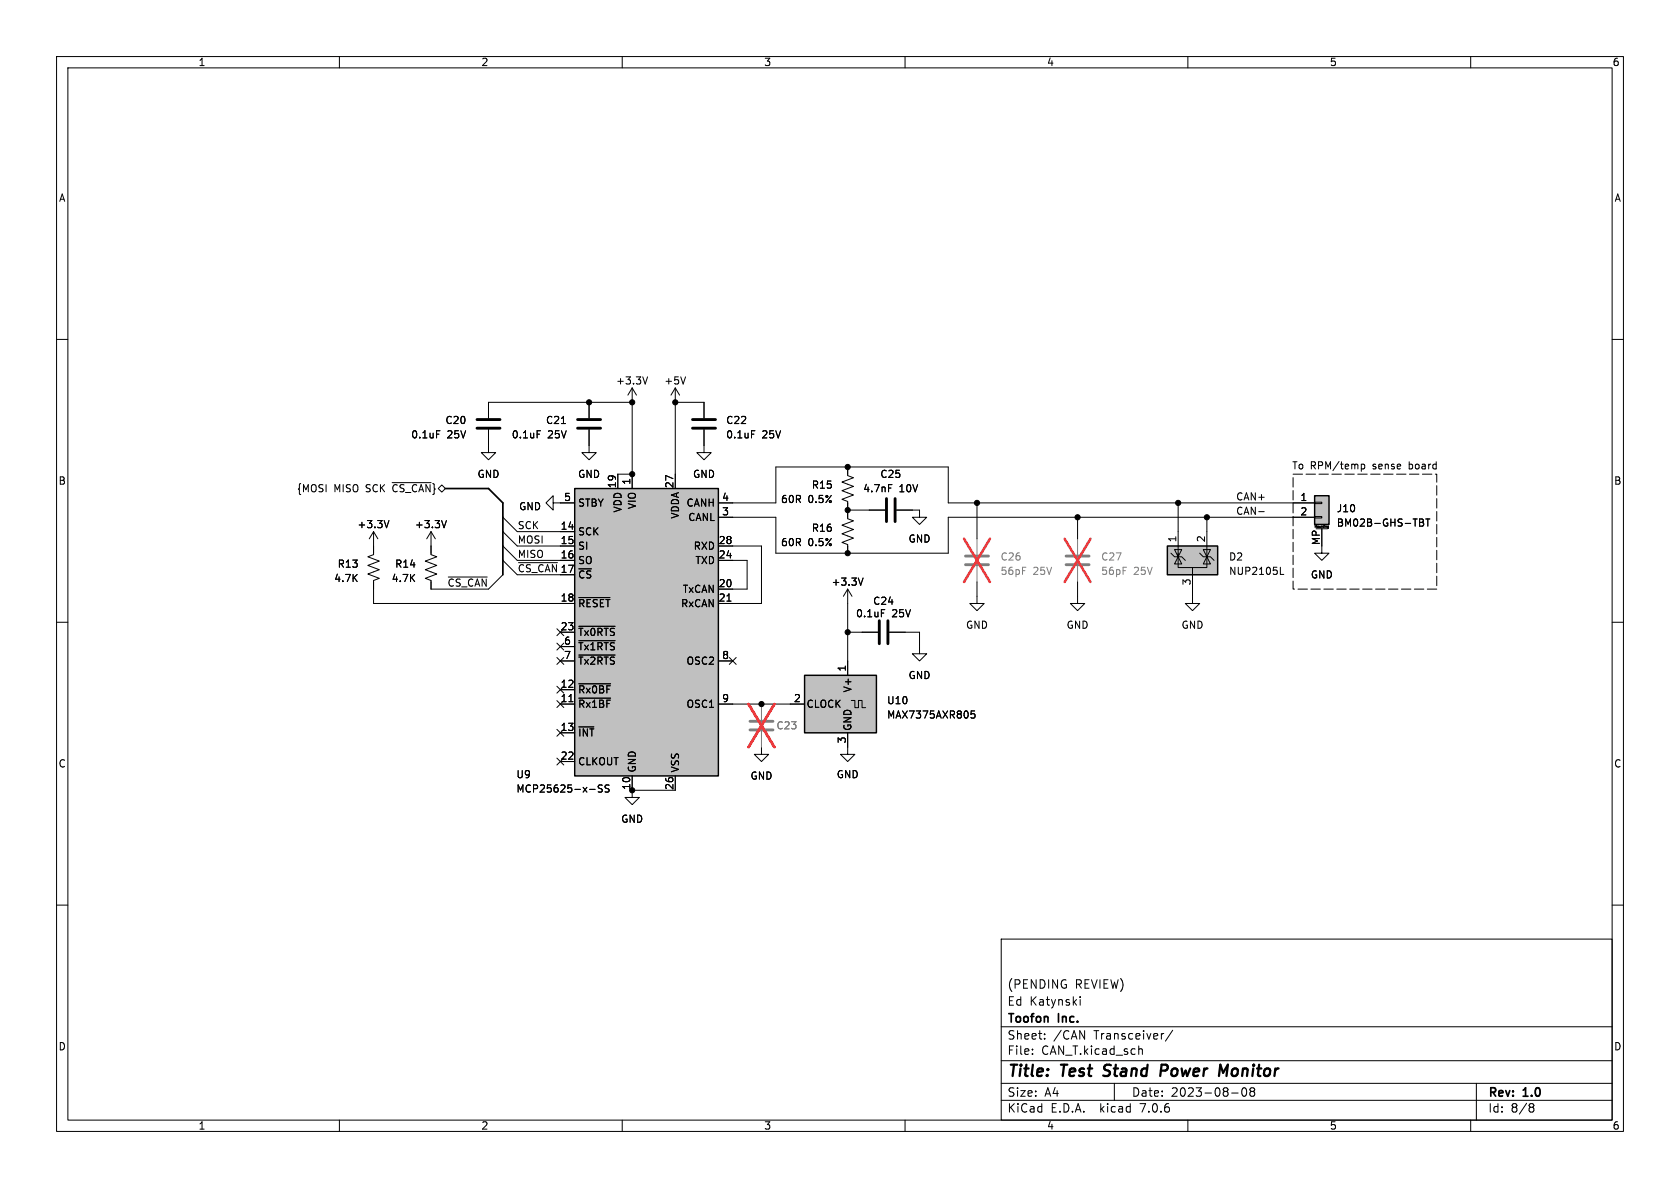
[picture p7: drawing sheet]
<svg xmlns="http://www.w3.org/2000/svg" width="297mm" height="210mm" viewBox="0 0 297 210" stroke-linecap="round" stroke-linejoin="round" font-family="sans-serif">
<g fill="none" stroke="#000" stroke-width=".18">
<path d="M10 10h277v190h-277zM12 12h273v186h-273zM60 10v2M110 10v2M160 10v2M210 10v2M260 10v2M10 60h2M285 60h2M77.2 76.1h.6M86.4 75.9v4.1h-1.3l1.3 1.3 1.2-1.3h-1.2M95 76.1h.6"/>
<path d="M99.3 74.9h.7M104.1 75.9v4.1h-1.2l1.2 1.3 1.3-1.3h-1.3M104.1 71.1v2.8M111.8 71.1h-25.4v2.8M111.8 68.6l-.8 1.3M111.8 68.6v17.8M111.8 68.6l.7 1.3M114.5 66.6l-.4 1.3M119.4 68.6l-.8 1.3M119.4 68.6v17.8M119.4 68.6l.7 1.3M119.4 71.1h5.1v2.8"/>
<path d="M121.2 66.6l-.4 1.3M124.5 75.9v4.1h1.2l-1.2 1.3-1.3-1.3h1.3M132.9 76.1h.6M66 94v4l-1 .4 2.1 .8-2.1 .7 2.1 .8-2.1 .8 2.1 .7-1.1 .4v4.1h35.6M66 94l-.7 1.3M66 94l.8 1.3M68.8 92l-.5 1.3M69.3 85.3h6.9M76.2 94v4l1 .4-2 .8 2 .7-2 .8 2 .8-2 .7 1 .4v1.5h10.2l2.5-2.5M76.2 94l.8 1.3M76.2 94l-.8 1.3M78.9 92l-.4 1.3"/>
<path d="M88.9 91.4l2.5 2.6h10.2M88.9 94l2.5 2.5h10.2M88.9 96.5l2.5 2.6h10.2M88.9 99.1l2.5 2.5h10.2M91.7 99.5h6.8M97.8 88.9v1.3l-1.3-1.3 1.3-1.3v1.3h3.8M111.8 83.8h-2.6v2.6M127 88.9h10.2v-6.3h30.4v6.3h64.8M127 91.4h10.2v6.4h30.4v-6.4h64.8M127 96.5h7.6v10.2h-7.6M127 99.1h5.1v5h-5.1M149.9 82.6v1.5l1 .4-2.1 .7 2.1 .8-2.1 .7 2.1 .8-2.1 .8 1.1 .3v3.1l1 .4-2.1 .7 2.1 .8-2.1 .8 2.1 .7-2.1 .8 1.1 .4v1.5"/>
<path d="M149.9 90.2h6.6M157.1 85.7h.6M158.5 90.2h4.1v1.2h1.2l-1.2 1.3-1.3-1.3h1.3M172.7 88.9v6.4M190.5 91.4v3.9M207 97.8l.6 .6h1.3l.6 .7M208.3 98.4v1.9h5.1v-1.9M208.3 98.4l.6 1.3h-1.3zM208.3 97.8v.6l.6-1.2h-1.3l.7 1.2M208.3 88.9v9.5M212.1 97.8l.6 .6h1.3l.6 .7M212.7 97.2h1.3l-.6 1.2z"/>
<path d="M213.4 98.4l.6 1.3h-1.3zM213.4 91.4v7M222.5 90.4h1M232.4 91.3h1.3v.3h-1.3zM232.4 88.8h1.3v.2h-1.3zM232.5 93.3v-.4l.1 .3 .1-.3v.4M232.7 93.5h2M233.7 93.5v4.3h1.2l-1.2 1.3-1.3-1.3h1.3M234 92.9v.3M234.2 92.9h.1M234.7 93.4h.1M234.8 93.4h.1"/>
<path d="M234.9 93l-.1 .4M234.9 93l-.2 .1v.1h.2M240.7 82.1v1.2M240.7 82.1h.3l.3 .2-.2 .5h-.4M251 91.7l.6 .2v.2l-.2 .2M251 92.3h.4M251.4 92.3l.3 .3-.1 .3-.6 .1M252.1 91.7h.7M252.4 91.7v1.3M10 110h2M79.3 102h6.8M98.5 113.7l1.2 1.2"/>
<path d="M98.5 111.2l1.2 1.2M98.5 116.2l1.2 1.2M99.1 111.8h2.5M99.1 114.3h2.5M99.1 116.8h2.5M99.7 113.7l-1.2 1.2M99.7 111.2l-1.2 1.2M99.7 116.2l-1.2 1.2M102.3 105.6h5.5M102.3 110.7h6.4M102.3 113.3h6.4M102.3 115.8h6.4"/>
<path d="M127 116.8h2.5M128.5 106.3h.7M128.9 116.2l1.2 1.2M130.1 116.2l-1.2 1.2M149.9 104.1v15.3M149.9 111.8h5.3M149.9 104.1l-.8 1.3M149.9 104.1l.7 1.3M152.6 102.2l-.4 1.2M157.2 111.8h5.4v3.8h1.2l-1.2 1.2-1.3-1.2h1.3M172.7 102.9v3.8h1.3l-1.3 1.3-1.3-1.3h1.3M190.5 102.9v3.8h1.3l-1.3 1.3-1.3-1.3h1.3"/>
<path d="M210.8 100.3v6.4h1.3l-1.3 1.3-1.3-1.3h1.3M226.4 101.5h.6M285 110h2M98.5 123.9l1.2 1.2M98.5 121.3l1.2 1.2M98.5 134l1.2 1.2M98.5 128.9l1.2 1.2M99.1 124.5h2.5M99.1 121.9h2.5M99.1 129.5h2.5M99.1 134.6h2.5M99.7 123.9l-1.2 1.2"/>
<path d="M99.7 121.3l-1.2 1.2M99.7 134l-1.2 1.2M99.7 128.9l-1.2 1.2M100.6 124h.7M102.3 123.4h5.6M102.3 120.9h5.6M102.3 128.5h2.7M104.2 139.5h1M106.5 138.8h-.5l-.2 .2 .1 .3 .5 .2v.4l-.2 .1h-.4M107.7 138.8h-.5l-.2 .1v.3l.6 .3 .1 .3-.3 .2h-.4M111.8 139.7v1.3h1.2l-1.2 1.2-1.3-1.2h1.3M111.8 137.2v2.5"/>
<path d="M119.4 137.2v2.5h-7.6M127 124.5h15.2M134.6 132.1v1.3h1.3l-1.3 1.2-1.3-1.2h1.3M149.9 129.5v3.9h1.2l-1.2 1.2-1.3-1.2h1.3M150.5 123.8h.6v1.3h.7v-1.3h.6v1.3h.6M172.3 125.7h-.6l-.1 .6 .2-.1h.5l.1 .2-.1 .4-.2 .1-.5-.1M10 160h2M285 160h2M177 166h108v32h-108zM191 176.2v.1M191 176.7v1M60 198v2"/>
<path d="M110 198v2M160 198v2M177 194.5h108M177 191.5h108M177 187.5h108M177 181.5h108M182.5 186.3v.1M182.5 185.5v.1M184.7 183.6v.1M184.7 182.8v.1M197 191.5v3M201.4 185.5h.5l.1 .9"/>
<path d="M205.6 182.7h.1M207.3 182.1l-1.3 2M210 198v2M217.7 193.2h1.2M219.7 192.4l.2-.1a.81 .81 0 0 1 .6 .6 .81 .81 0 0 1-.3 .8l-.2 .1a.81 .81 0 0 1-.3-1.4zM221.2 192.9l-.2-.2 .2-.4 .5 .1 .1 .2-.3 .3M221.2 192.9l-.2 .3v.3l.2 .3 .5-.1 .1-.2-.1-.4-.2-.2M221.2 192.9h.3M260 198v2M261 191.5v6.5M270.6 195.1h.3l.3 .3-.3 .3M270.6 195.7h.3"/>
<path d="M270.9 195.7l.2 .2 .1 .4-.3 .3h-.3"/>
</g>
<path d="M195 190.1l.3 .1M195.3 188.4l-.1 .4 .1 .2M206.1 188.2h-.7l-.3 2M206.2 189.2l-1 .1M216.2 189.6l.9-1.4-.3 2" fill="none" stroke="#000" stroke-width=".4"/>
<path d="M170.7 98.3h4.1M170.7 99.8h4.1M188.5 98.3h4M188.5 99.8h4M132.6 129h4.1M132.6 127.5h4.1" fill="none" stroke="#808080" stroke-width=".51"/>
<path d="M172.7 95.3v2.7M190.5 95.3v2.7M172.7 100.1v2.8M190.5 100.1v2.8M134.6 124.5v2.8M134.6 129.3v2.8" fill="none" stroke="#808080" stroke-width=".18"/>
<path d="M170.4 95.3l4.6 7.6M175 95.3l-4.6 7.6M188.2 95.3l4.6 7.6M192.8 95.3l-4.6 7.6M132.3 124.5l4.6 7.6M136.9 124.5l-4.6 7.6" fill="none" stroke="#eb3a3d" stroke-width=".46"/>
<path d="M84.3 75.7h4.1M84.3 74.2h4.1M102.1 75.7h4.1M102.1 74.2h4.1M122.4 75.7h4.1M122.4 74.2h4.1M156.7 88.1v4.1M158.2 88.1v4.1M155.4 109.7v4.1M157 109.7v4.1" fill="none" stroke="#000" stroke-width=".51"/>
<g fill="#c0c0c0" stroke="#c0c0c0" stroke-width=".18">
<path d="M142.2 119.4h12.7v10.1h-12.7z"/>
<path d="M232.4 87.6h2.5v5.1h-2.5z"/>
<path d="M101.6 86.4h25.4v50.8h-25.4z"/>
<path d="M206.4 96.5h8.9v5.1h-8.9z"/>
</g>
<path d="M101.6 86.4h25.4v50.8h-25.4zM206.4 96.5h8.9v5.1h-8.9zM232.4 87.6h2.5v5.1h-2.5zM142.2 119.4h12.7v10.1h-12.7z" fill="none" stroke="#000" stroke-width=".25"/>
<path d="M228.6 83.8h25.4v20.3h-25.4v-20.3" fill="none" stroke="#000" stroke-width=".18" stroke-dasharray="1.7 .6"/>
<path d="M78.7 86.4h7.7l2.5 2.5v12.7" fill="none" stroke="#000" stroke-width=".3"/>
<g fill="#000" stroke="#000" stroke-width=".18">
<circle cx="104.1" cy="71.1" r=".46"/>
<circle cx="111.8" cy="71.1" r=".46"/>
<circle cx="119.4" cy="71.1" r=".46"/>
<circle cx="111.8" cy="83.8" r=".46"/>
<circle cx="149.9" cy="97.8" r=".46"/>
<circle cx="149.9" cy="90.2" r=".46"/>
<circle cx="149.9" cy="82.6" r=".46"/>
<circle cx="172.7" cy="88.9" r=".46"/>
<circle cx="190.5" cy="91.4" r=".46"/>
<circle cx="208.3" cy="88.9" r=".46"/>
<circle cx="213.4" cy="91.4" r=".46"/>
<circle cx="149.9" cy="111.8" r=".46"/>
<circle cx="111.8" cy="139.7" r=".46"/>
<circle cx="134.6" cy="124.5" r=".46"/>
</g>
<g font-size="2.8">
<text x="178" y="190.9">Title:</text>
<text x="187.7" y="190.9">Test</text>
<text x="196" y="190.9">Stand</text>
<text x="206.8" y="190.9">Power</text>
<text x="218" y="190.9">Monitor</text>
</g>
<g font-size="2.1">
<text x="178" y="178">Ed Katynski</text>
<text x="178" y="175">(PENDING</text>
<text x="190" y="175">REVIEW)</text>
<text x="178" y="184">Sheet:</text>
<text x="178" y="181.2">Toofon</text>
<text x="186.2" y="184">/CAN</text>
<text x="187.2" y="181.2">Inc.</text>
<text x="193.5" y="184">Transceiver/</text>
<text x="178" y="186.7">File:</text>
<text x="184.1" y="186.7">CAN_T.kicad_sch</text>
<text x="178" y="196.9">KiCad</text>
<text x="178" y="194.1">Size:</text>
<text x="184.7" y="194.1">A4</text>
<text x="185.7" y="196.9">E.D.A.</text>
<text x="194.6" y="196.9">kicad</text>
<text x="200" y="194.1">Date:</text>
<text x="201.8" y="196.9">7.0.6</text>
<text x="207" y="194.1">2023-08-08</text>
<text x="263" y="194.3">Rev:</text>
<text x="263" y="196.9">Id:</text>
<text x="267.1" y="196.9">8/8</text>
<text x="269.4" y="194.3">1.0</text>
</g>
<g font-size="1.8">
<text x="35" y="11.9">1</text>
<text x="85" y="11.9">2</text>
<text x="135" y="11.9">3</text>
<text x="185" y="11.9">4</text>
<text x="235" y="11.9">5</text>
<text x="285" y="11.9">6</text>
<text x="10.3" y="35.9">A</text>
<text x="285.3" y="35.9">A</text>
<text x="108.8" y="68.2">+3.3V</text>
<text x="117.3" y="68.2">+5V</text>
<text x="72.6" y="77.7">0.1uF</text>
<text x="78.6" y="75.2">C20</text>
<text x="79" y="77.7">25V</text>
<text x="90.4" y="77.7">0.1uF</text>
<text x="96.4" y="75.2">C21</text>
<text x="96.8" y="77.7">25V</text>
<text x="128.3" y="75.2">C22</text>
<text x="128.3" y="77.7">0.1uF</text>
<text x="134.7" y="77.7">25V</text>
<text x="228.3" y="83.1">To RPM/temp</text>
<text x="242.8" y="83.1">sense</text>
<text x="249.3" y="83.1">board</text>
<text x="10.3" y="85.9">B</text>
<text x="52.4" y="87.2">{MOSI</text>
<text x="59" y="87.2">MISO</text>
<text x="64.8" y="87.2">SCK</text>
<text x="69.7" y="87.2">~{CS_CAN}}</text>
<text x="84.3" y="84.7">GND</text>
<text x="99.6" y="88.6">5</text>
<text x="102.1" y="84.7">GND</text>
<text x="102.1" y="89.8">STBY</text>
<text x="109" y="86.4" transform="rotate(-90 109 86.4)">19</text>
<text x="111.5" y="85.8" transform="rotate(-90 111.5 85.8)">1</text>
<text x="119.1" y="86.4" transform="rotate(-90 119.1 86.4)">27</text>
<text x="121.3" y="89.8">CANH</text>
<text x="122.4" y="84.7">GND</text>
<text x="127.6" y="88.6">4</text>
<text x="138" y="89.1">60R</text>
<text x="142.8" y="89.1">0.5%</text>
<text x="143.4" y="86.6">R15</text>
<text x="152.5" y="87.2">4.7nF</text>
<text x="155.5" y="84.7">C25</text>
<text x="158.9" y="87.2">10V</text>
<text x="218.4" y="88.6">CAN+</text>
<text x="229.8" y="88.6">1</text>
<text x="285.3" y="85.9">B</text>
<text x="63.1" y="93.6">+3.3V</text>
<text x="73.3" y="93.6">+3.3V</text>
<text x="91.4" y="93.6">SCK</text>
<text x="91.7" y="90.4">GND</text>
<text x="99" y="93.7">14</text>
<text x="102.1" y="94.8">SCK</text>
<text x="110.1" y="90.7" transform="rotate(-90 110.1 90.7)">VDD</text>
<text x="112.6" y="90.1" transform="rotate(-90 112.6 90.1)">VIO</text>
<text x="120.2" y="91.8" transform="rotate(-90 120.2 91.8)">VDDA</text>
<text x="121.6" y="92.3">CANL</text>
<text x="127.6" y="91.2">3</text>
<text x="143.4" y="94.2">R16</text>
<text x="208" y="96" transform="rotate(-90 208 96)">1</text>
<text x="213.1" y="96" transform="rotate(-90 213.1 96)">2</text>
<text x="218.4" y="91.1">CAN-</text>
<text x="229.8" y="91.2">2</text>
<text x="236.2" y="90.8">J10</text>
<text x="236.2" y="93.3">BM02B-GHS-TBT</text>
<text x="59.6" y="100.6">R13</text>
<text x="69.8" y="100.6">R14</text>
<text x="91.4" y="98.7">MISO</text>
<text x="91.4" y="96.2">MOSI</text>
<text x="91.4" y="101.3">~{CS_CAN}</text>
<text x="99" y="96.3">15</text>
<text x="99" y="98.8">16</text>
<text x="99" y="101.3">17</text>
<text x="102.1" y="97.4">SI</text>
<text x="102.1" y="99.9">SO</text>
<text x="122.5" y="97.4">RXD</text>
<text x="122.8" y="99.9">TXD</text>
<text x="127" y="98.8">24</text>
<text x="127" y="96.3">28</text>
<text x="138" y="96.7">60R</text>
<text x="142.8" y="96.7">0.5%</text>
<text x="160.5" y="96.1">GND</text>
<text x="217.2" y="99.3">D2</text>
<text x="217.2" y="101.8">NUP2105L</text>
<text x="233.4" y="96.5" transform="rotate(-90 233.4 96.5)">MP</text>
<text x="59" y="103.1">4.7K</text>
<text x="69.2" y="103.1">4.7K</text>
<text x="79" y="103.8">~{CS_CAN}</text>
<text x="99" y="106.4">18</text>
<text x="102.1" y="102.5">~{CS}</text>
<text x="102.1" y="107.5">~{RESET}</text>
<text x="120.3" y="107.5">RxCAN</text>
<text x="120.6" y="105">TxCAN</text>
<text x="127" y="103.9">20</text>
<text x="127" y="106.4">21</text>
<text x="146.9" y="103.7">+3.3V</text>
<text x="154.3" y="107.1">C24</text>
<text x="210.6" y="103.6" transform="rotate(-90 210.6 103.6)">3</text>
<text x="231.6" y="102.5">GND</text>
<text x="99" y="111.5">23</text>
<text x="102.1" y="112.6">~{Tx0RTS}</text>
<text x="151.2" y="109.3">0.1uF</text>
<text x="157.7" y="109.3">25V</text>
<text x="170.7" y="111.4">GND</text>
<text x="188.5" y="111.4">GND</text>
<text x="208.8" y="111.4">GND</text>
<text x="99.6" y="114">6</text>
<text x="99.6" y="116.6">7</text>
<text x="102.1" y="115.2">~{Tx1RTS}</text>
<text x="102.1" y="117.7">~{Tx2RTS}</text>
<text x="121.3" y="117.7">OSC2</text>
<text x="127.6" y="116.6">8</text>
<text x="149.6" y="118.8" transform="rotate(-90 149.6 118.8)">1</text>
<text x="99" y="124.2">11</text>
<text x="99" y="121.7">12</text>
<text x="102.1" y="125.3">~{Rx1BF}</text>
<text x="102.1" y="122.8">~{Rx0BF}</text>
<text x="121.3" y="125.3">OSC1</text>
<text x="127.6" y="124.2">9</text>
<text x="140.3" y="124.2">2</text>
<text x="142.5" y="125.3">CLOCK</text>
<text x="150.7" y="122.5" transform="rotate(-90 150.7 122.5)">V+</text>
<text x="156.7" y="124.7">U10</text>
<text x="160.5" y="120.2">GND</text>
<text x="99" y="129.3">13</text>
<text x="102.1" y="130.4">~{INT}</text>
<text x="149.6" y="131.5" transform="rotate(-90 149.6 131.5)">3</text>
<text x="150.7" y="129.3" transform="rotate(-90 150.7 129.3)">GND</text>
<text x="156.7" y="127.2">MAX7375AXR805</text>
<text x="10.3" y="135.9">C</text>
<text x="91.2" y="137.8">U9</text>
<text x="99" y="134.4">22</text>
<text x="102.1" y="135.5">CLKOUT</text>
<text x="112.6" y="136.7" transform="rotate(-90 112.6 136.7)">GND</text>
<text x="120.2" y="136.7" transform="rotate(-90 120.2 136.7)">VSS</text>
<text x="147.8" y="137.8">GND</text>
<text x="285.3" y="135.9">C</text>
<text x="91.2" y="140.3">MCP25625-x-SS</text>
<text x="111.5" y="139.7" transform="rotate(-90 111.5 139.7)">10</text>
<text x="119.1" y="139.7" transform="rotate(-90 119.1 139.7)">26</text>
<text x="132.6" y="138">GND</text>
<text x="109.7" y="145.6">GND</text>
<text x="10.3" y="185.9">D</text>
<text x="285.3" y="185.9">D</text>
<text x="35" y="199.9">1</text>
<text x="85" y="199.9">2</text>
<text x="135" y="199.9">3</text>
<text x="185" y="199.9">4</text>
<text x="235" y="199.9">5</text>
<text x="285" y="199.9">6</text>
</g>
<g font-size="1.8" fill="#808080">
<text x="176.8" y="99.3">C26</text>
<text x="176.8" y="101.8">56pF</text>
<text x="182.6" y="101.8">25V</text>
<text x="194.6" y="99.3">C27</text>
<text x="194.6" y="101.8">56pF</text>
<text x="200.4" y="101.8">25V</text>
<text x="137.2" y="129.1">C23</text>
</g>
<text font-size=".5" x="232.2" y="93.5">Mounting</text>
</svg>
